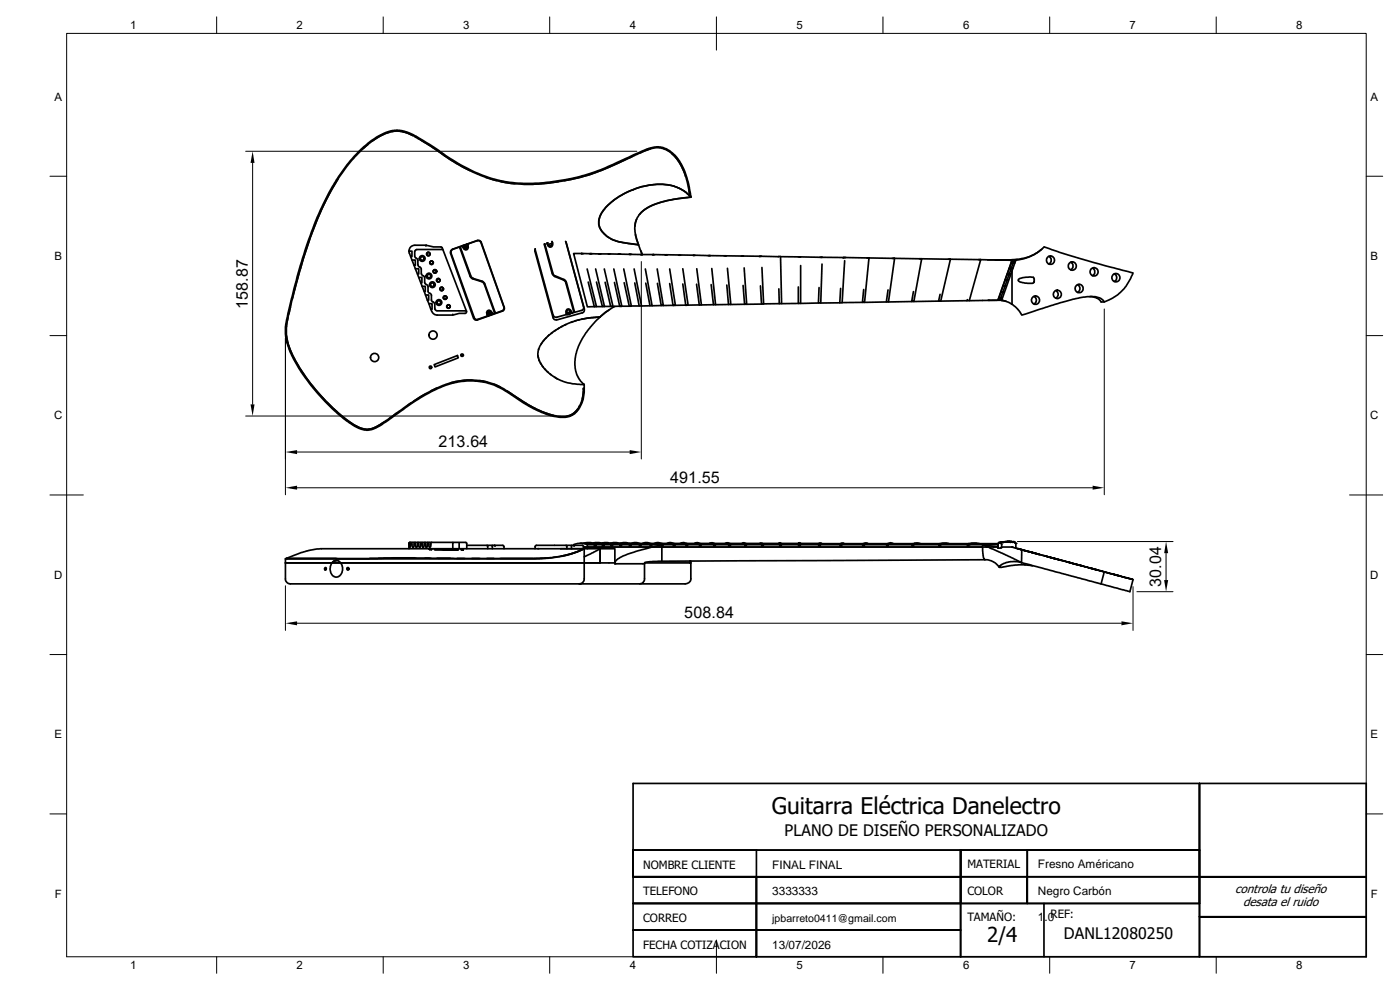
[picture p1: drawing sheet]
<svg xmlns="http://www.w3.org/2000/svg" width="420mm" height="297mm" viewBox="0 0 420 297" stroke-linecap="round" stroke-linejoin="round" font-family="sans-serif">
<g fill="none" stroke="#000" stroke-width=".51">
<path d="M190 255.1h170v-20v28M227 255.1v16v-8M288.3 255.1h-98.3v8v-28h220v52h-50v-16M288.3 255.1h71.7h-51.7v8h-20M288.3 255.1v8M190 271.1h37h-37M190 279.1h37h-37M227 263.1h-37h37M227 263.1h61.3h-98.3v24h37v-8v8h133v-12M227 271.1h61.3h-61.3M227 279.1h61.3h-61.3M227 279.1v-8v8"/>
<path d="M288.3 263.1v-8v15.9M288.3 271.1v-8v16M288.3 271.1h20v-8v8M288.3 271.1v16M288.3 271.1h71.7M308.3 263.1h51.7M313.3 271.1v16M360 271.1v-8v12M360 263.1h50h-50M360 275.1h50h-50M360 263.1v-8v15.9"/>
</g>
<!-- layer: BORDER -->
<g fill="none" stroke="#000" stroke-width=".3">
<path d="M20 10h390v277.1h-390zM65 5.1v4.9M115 5.1v4.9M165 5.1v4.9M215 5.1v9.9M265 5.1v4.9M315 5.1v4.9M365 5.1v4.9M15 52.9h5M410 52.9h5M15 100.7h5M410 100.7h5"/>
<path d="M15 148.5h10M405 148.5h10M15 196.4h5M410 196.4h5M15 244.2h5M410 244.2h5M65 287.1v4.9M115 287.1v4.9M165 287.1v4.9M215 282.1v9.9M265 287.1v4.9M315 287.1v4.9"/>
<path d="M365 287.1v4.9"/>
</g>
<!-- layer: Visible -->
<g fill="none" stroke="#000" stroke-width=".51">
<path d="M117 39.6l-2.7 1.1-2.6 1.6M117.6 39.5l2-.1a10.4 10.4 0 0 1 4.3 1.3M101.5 53.6a103.6 103.6 0 0 0-12 29.1l-1.8 7.1M110.4 43.4l-1.2 1M124.6 41.1l.4 .2M125.3 41.5l.4 .2M126.1 41.9l8.6 5.7 6.4 3.6M145.8 53.2l3.4 1M150.4 54.5l4.2 .6M167.6 54.5a52.9 52.9 0 0 1-11 .7M189.8 46.9l-8.2 3.8a60.9 60.9 0 0 1-29.8 4.1l-4-.9-2.4-.8a65.9 65.9 0 0 1-16.1-9.2l-4.5-2.8a9.8 9.8 0 0 0-11.6 .3 43.8 43.8 0 0 0-14.5 16.9 147.6 147.6 0 0 0-11.8 35.1l-.5 2.1a17.6 17.6 0 0 0 2.9 13.8 53.8 53.8 0 0 0 18 18.7l1.4 .6a6.3 6.3 0 0 0 5.9-1.6l3.2-2.1a56.7 56.7 0 0 1 16.5-9.7 20.3 20.3 0 0 1 19.5 3.2l4.5 2.9 2 1.1a16.4 16.4 0 0 0 9.8 2.5l1.7-.6 .8-.7a9.4 9.4 0 0 0 2.5-7.1v.3M189.9 56.9l-3 1.4-2.2 1.4-2.2 1.8-1.7 2a5 5 0 0 0 1.6 7.6 17.5 17.5 0 0 0 8.4 2.2l.8 .2 1.1 2.9-.4-1.1"/>
<path d="M189.9 56.9a17.4 17.4 0 0 1 13.9-.5l2 1.2 1.2 1.2M189.9 56.9l-.8 .4a17.4 17.4 0 0 0-9.1 7.6 4.9 4.9 0 0 0 2.4 6.1l.4 .4M195.3 44.6l-3.4 1.4M199.3 44.7a12.8 12.8 0 0 1 6.7 9l1.1 5.2M199.6 44.8h-.1a6.9 6.9 0 0 0-6.1 .5l-6.8 3.1a58.7 58.7 0 0 1-17.2 5.8M201.5 46l1.4 1.4a15.6 15.6 0 0 1 2.8 5.5M206.8 57.2l.3 1.7M207 58.8l.1 .4M207 58.8l.1 .1M207.1 59.2a31.6 31.6 0 0 0-12.7 3.1l-1.4 .9-1.1 1.2M207.1 59.2h.2M207.1 59.2a31.6 31.6 0 0 0-12.7 3.1 7.1 7.1 0 0 0-3.5 9l.7 2.2-5.5-.9-2.9-1"/>
<path d="M207.1 59v.2M207.1 58.9l.2 .3M207.3 59.2a21.8 21.8 0 0 0-4.4-12.2 7.3 7.3 0 0 0-9.9-1.8l-3.6 1.6a71 71 0 0 1-19.6 7.1 44.8 44.8 0 0 1-24.1-1 67.5 67.5 0 0 1-16.2-9.2l-4.6-2.8a9.8 9.8 0 0 0-11.4 0 44.6 44.6 0 0 0-15.3 18 146.9 146.9 0 0 0-11.5 34.1 18.6 18.6 0 0 0-.9 8.3 37.9 37.9 0 0 0 9 16.1 41.7 41.7 0 0 0 12.9 11.1 6.3 6.3 0 0 0 6.4-.8l3.9-2.7a71.5 71.5 0 0 1 14.8-9.1 20.7 20.7 0 0 1 21.2 2.9l3.1 2.1 3.9 2.1a14.7 14.7 0 0 0 10.1 1.9 7.8 7.8 0 0 0 4.2-7.6v-1.9M123.6 78h1.1v1.6h-.4M124.5 75.5v1.4M124.5 76.9l.4 .5M124.5 73.6a1.75 1.75 0 0 0-1.8 1.8M124.5 73.6h3.4M124.9 77.5l.4 .4 .1 1.6M125 74.9h7.9M125.1 74.9l-.5 .2-.1 .4M125.5 79.5l.2 .5 .7 .5v1.7"/>
<path d="M127.9 73.6l2.2 .5 2.5 .1 7.4 19.3-.3 .5h-1.9l-1.9 .5h-4.7l-1.1-.4a5.6 5.6 0 0 1-1.4-3l-6-15.7h.9v1.6h-.3M127.9 73.6l-.1 .2M135.2 75.9l6.9 19.6M135.6 75l7.7-2.8h.3l.7 .4 7 19.6v.4l-.5 .6-7.5 2.7-.8-.3-7.1-19.6-.1-.4zM138.9 73.9v.3M140.3 73.4l.2 .2M140.5 74a.72 .72 0 0 1-.5 .9 .72 .72 0 0 1-.9-.4l-.3-.7 1.4-.5 .3 .7M143.3 72.2a.86 .86 0 0 1 1.1 .5M143.3 72.1l-7.5 2.7a.86 .86 0 0 0-.6 1.1M144.4 72.6l6.9 19.6M160.6 74.7v.7l5.4 20M160.7 74.7h.1"/>
<path d="M164.2 72.9l.2 .7M164.2 72.9v.4M165.5 73.8h-.5M165.5 73.1a.48 .48 0 0 1-.2 .8 .48 .48 0 0 1-.6-.6M165.7 72.4l.2 .8M165.7 72.6l.2 .2M165.8 73l-1.5 .4M165.8 73.2a.73 .73 0 0 1-.5 .9 .73 .73 0 0 1-.9-.5M169.7 72.4l.2 .4M169.8 72.5l5.4 19.9-.6 .7-7.6 2.1-.6-.2-.4-.5-5.4-19.8M169.9 72.8l5.5 20M174.4 76.1h.7"/>
<path d="M174.5 76.1h.1M174.6 76.1h-2.5l4.2 16 2.1-.1M174.6 76.1h2.5M174.6 76.1h.1M177 76.1h.7M177.2 76.1l2.6 .1M179.7 76.2h.6M179.9 76.2h2.8M182.6 76.2h.2M182.8 76.2h2.9M182.8 76.2h.1M183.2 76.2h-.6"/>
<path d="M185.5 76.2h.7M185.8 76.2l3.1 .1M188.8 76.3h.7M189 76.3l3.3 .1M190.7 70.3l.8 2.6M191.1 65.8l-.5 2.1M192.2 76.4h.6M192.5 76.4h3.5M195.8 76.4h.7M196 76.4h.1M196.1 76.4l3.7 .1M196.1 76.4h.1"/>
<path d="M199.6 76.5h.7M199.9 76.5l3.9 .1M203.6 76.6h.7M204 76.6h4.2M208 76.6h.6M208.3 76.6l4.4 .1M208.3 76.6h.1M212.5 76.7h.7M212.8 76.7l4.7 .1M217.3 76.8h.7M217.6 76.8h5M222.4 76.8h.7"/>
<path d="M222.8 76.8l5.2 .1M228.2 76.9l5.4 .1M228.5 76.9h-.7M233.6 77h.7l.3 14.1h-.7l-.2-4.4M234.2 77l5.6 .1M239.6 77.1h.7M240 77.1l6.3 .1M240.3 79.7v11.3h-.7v-4.9M246.1 77.2h.7M246.4 77.2l6.7 .1M246.7 79.2l-.4 11.7h-.7l.2-4.6M253.2 77.3l7.1 .1"/>
<path d="M253.5 78.2l-.8 12.7h-.7l.3-4.4M253.6 77.3h-.7M260.2 77.4h.6M260.8 77.4l-1.3 13.3h-.7l.4-3.8M260.8 77.4l7.2 .1M267.8 77.5h.7M268.5 77.5l-1.9 13.1h-.6l.5-3.6M268.5 77.5l7.7 .1M275.9 77.6h.7M276.6 77.6l-2.3 12.9h-.7l.5-3M276.6 77.6l8.2 .2M284.5 77.8h.7"/>
<path d="M285.2 77.8l-2.9 12.5h-.6l.4-2M285.2 77.8l8.7 .1M293.7 77.9h.6M294.3 77.9l-3.4 12.3h-.7l.1-.3M294.3 77.9l2.2 .1M296.5 78l7.2 .1-4.2 12-8.6 .1M296.5 78h2.4M298.9 78l4.8 .1M303.4 79h.6M303.6 78.6h.6a.25 .25 0 0 1 .3 .1 .25 .25 0 0 1-.1 .3 .25 .25 0 0 1-.3 0h-.1M303.8 78l-.1 .1M303.8 78l-4.3 12 1.1 .1"/>
<path d="M303.8 78h1.1M304 79l-.5 1.4h-.5M304.8 78h.3a14 14 0 0 0 8.3-3.9l11.4 3.7 15.2 4.1a14 14 0 0 1-8.6 8.7 4.8 4.8 0 0 0-4.8-1.6l-4.6 .8-15.4 4.7-1-1.6-1.9-1.6M304.9 78l-4.3 12.1M304.9 78l-.8 .5M312.6 74.8l-.8 .6a15.4 15.4 0 0 1-10.2 2.6h-2.7M314.8 76.9l.1 .1a1.29 1.29 0 0 1-.1 2.2M321.3 78.7a1.28 1.28 0 0 1 0 2.2M86.4 95.3a16.7 16.7 0 0 0 2.7 13.7 55.2 55.2 0 0 0 18.2 19 6.1 6.1 0 0 0 7-.8l1-.6M87.2 92.1l-.5 2.1M124.7 80.6h1v1.6h-.4M125.7 83.2h.9v1.7h-.3"/>
<path d="M126.5 82.1l.5 .6M126.7 85.9h.9v1.6h-.3M127 82.7l.4 .4v1.7M127.4 84.7l.5 .6M127.7 88.5h1v1.6h-.4M128 85.4l.4 .3 .1 1.7M128.5 87.4l.2 .5 .7 .4 .1 2 .5 .3M128.7 91.1h1v1.7h-.4M129.9 90.6l.5 .6M130.5 92.6l.2 .4 .4 .2M130.5 91.2v1.4M131.1 93.3h8.9"/>
<path d="M133 86.7a.48 .48 0 0 0-.6-.5 .48 .48 0 0 0-.2 .8 .48 .48 0 0 0 .8-.1v-.2M133.1 86.7a.54 .54 0 0 0-.7-.5 .54 .54 0 0 0-.3 .8 .54 .54 0 0 0 .9 0l.1-.3M135.9 94.3v.2M141.2 82.7l.8 .8M141.3 82.7l-3.1-8.5h-.2l3.1 8.7 .8 .8M141.9 83.7l2.6 .8M142 83.6l2.7 .8M142.2 95.5a.86 .86 0 0 0 1.1 .5M144.7 84.4l.8 .7 3.2 8.7-.2 .1-.2-.3-2.9-8.3-.9-.8M146.1 94.4l.2 .3M147.5 93.6a.73 .73 0 0 0-1-.5 .73 .73 0 0 0-.4 1M147.5 93.5l.3 .8-1.4 .4-.3-.7"/>
<path d="M147.8 93.8l-.1 .4M151.3 92.3a.86 .86 0 0 1-.5 1l-7.5 2.7M165.8 82.1l.7 .9 2.6 1 .6 .6 2.5 9h.2l-2.4-8.9M165.8 99.7l-.4 .4M165.9 82l.7 .8M165.9 82l-2.4-8.9-.2 .1 2.4 9M166.7 82.8l2.5 1.1M166.8 99l-.5 .4M167.8 98.4l-.5 .3M168.8 97.8l-.5 .3M169.2 83.8l.7 .9M169.9 94l.2 .2"/>
<path d="M169.9 97.3l-.5 .3M170.9 93.8h-.4M171.1 94.1l-.3 .3-.4-.1M171.3 93.2a.73 .73 0 0 0-.9-.5 .73 .73 0 0 0-.5 .9M171.3 93.2l.2 .8-1.3 .3-.3-.7M171.6 93.5l-.1 .3M172 96.5l-.6 .2M173 96.2l-.5 .1M173.9 95.9l-.5 .2M174.8 93.8l-7.7 2.2a.86 .86 0 0 1-1.1-.6M175.4 92.8a.86 .86 0 0 1-.6 1.1M176.2 80.7l2.8 11.3-.6 .1-1.9-7.5"/>
<path d="M178.8 80.7l2.6 11.3h-.6l-1.8-7.4M179 92h1.7M180.1 95.1l-2.1 .2a21.6 21.6 0 0 0-15.4 7.7 5.7 5.7 0 0 0 .8 7.7 14.5 14.5 0 0 0 11.7 4.7v-.2M180.1 95.1l-2.9 3.1-1.7 2.3a12.9 12.9 0 0 0-2.1 12.3l.5 1 1.2 1.4M181.4 80.7l2.6 11.2h-.7l-1.7-7.2M181.4 91.9h1.9M182.8 93l-2.7 2.1M184.2 80.7l2.4 11.2h-.6l-1.6-7.1M184.5 91.9l-3.1 2.1a3.6 3.6 0 0 1-3.5 1.3l-3.5 .5M186 91.9h-2M186.6 91.9h2.2M187.2 80.7l2.3 11.2h-.7l-1.5-7.1"/>
<path d="M189.5 91.8h2.3M190.3 80.7l2.2 11.1h-.7l-1.3-6.9M193.7 80.7l2 11h-.6l-1.3-6.8M195 91.7l-2.5 .1M197.2 80.7l1.9 11h-.7l-1.1-6.7M198.4 91.7h-2.7M201 80.7l1.7 10.9-.7 .1-1-6.6M202 91.6l-2.9 .1M204.9 80.6l1.6 11h-.7l-.9-6.4M205.8 91.6h-3.1M209.1 80.6l1.4 10.9-.6 .1-.9-6.3M209.9 91.5l-3.4 .1"/>
<path d="M213.6 80.6l1.2 10.8h-.7l-.7-6M214.1 91.4l-3.6 .1M218.3 80.5l1 10.9h-.7l-.5-5.9M218.6 91.4h-3.8M223.3 80.4l.8 10.9h-.6l-.5-5.7M223.5 91.3l-4.2 .1M228.5 91.2l-4.4 .1M228.7 80.2l.5 11h-.7l-.3-5.4M233.9 91.1l-4.7 .1M239.6 91l-5 .1M245.6 90.9l-5.3 .1M252 90.9h-5.7"/>
<path d="M258.8 90.7l-6.1 .1M266 90.6l-6.5 .1M273.6 90.5l-7 .1M281.7 90.3l-7.4 .2M290.2 90.2l-7.9 .1M296.6 90.1h2.6M299.5 90.1l2.4 .3M299.6 90a7.2 7.2 0 0 1 4.1 1.3M299.8 89.3h.6M300.4 89.3l-.1 .3 .3 .5M300.4 87.6h.7M300.4 87.6h.6"/>
<path d="M301 85.8h.6M301 87.6l-.6 1.7h.2h-.2M301.1 85.8h.7h-.2M301.6 85.8l-.5 1.8h.1h-.2M301.6 84.1h.6M301.7 84h.6M302.2 84.1l-.6 1.7M302.2 82.4h.6M302.3 82.2h.6M302.8 82.4l-.5 1.6 .3 .1h-.4M302.8 80.7h.6M303.4 80.7l-.5 1.5 .3 .1-.4 .1"/>
<path d="M303.5 80.4l.4 .2-.5 .1M303.7 81.2v10.1M305.6 83.9l1.4-.6 3.1-.1 .3 .5-.1 1.1a6.4 6.4 0 0 1-3.9-.1l-.8-.4zM310.3 88.9l.2 .2a1.28 1.28 0 0 1-.2 2.1M316.9 87.2a1.28 1.28 0 0 1 0 2.3M323.4 85.5a1.28 1.28 0 0 1 .7 1.1 1.28 1.28 0 0 1-.7 1.1M327.1 89a3.9 3.9 0 0 1 3.4 1.6h.9M327.9 80.4a1.28 1.28 0 0 1 0 2.3M334.4 82.2a1.24 1.24 0 0 1 .8 1.1 1.24 1.24 0 0 1-.8 1.1M127.6 118.3l-3.4 2M130.3 109.4l7-2.7 .2 .7-6.9 2.7zM131.2 116.4l-1.9 .9"/>
<path d="M141.7 114a23 23 0 0 0-6.6 .9M144 114.2l2.1 .4M148.2 115.2l2 .9M152 117.2l8.3 5.2 2.3 1.1 3.7 1.2M161.4 106.7l.2 .7M161.7 104.6l-.1 .3M161.7 107.9l.2 .4M162.1 108.8l.3 .5M162.6 102.9l-.2 .4M162.7 109.7l.3 .5M163.3 102l-.4 .5M163.4 110.6l.3 .4"/>
<path d="M164 101.3l-.4 .3M164.1 111.4l.4 .3M164.8 100.4l-.3 .4M165 112.2l.4 .3M166.4 113.1l.9 .6M175.1 117.4l-.3 2.3M175.1 115.2l.2 .2M175.1 115.4h.3M118.9 124l-1.8 1.3M123.4 120.9l-.9 .6M173.4 122.7a5 5 0 0 1-4.9 2.3M173.9 121.8l-.2 .5"/>
<path d="M85.7 167.7v6a1.52 1.52 0 0 0 1.4 1.5h118.5a1.6 1.6 0 0 0 1.7-1.5v-4.8h-.2M85.9 167.6h24.9l7.1-.2 42.6 .2M85.9 167.6l-.2 .1M99.6 168.9l.6-.6 .5-.1a2.43 2.43 0 0 1 1.7 3.9 1.75 1.75 0 0 1-2.1 .9 1.75 1.75 0 0 1-1.2-1.9v-1.1zM101 168.1l-.9 .4-.3 .4h-14.1h98.8M123 162.8l-.2 .2M123.3 162.7l-.6 .2v1.7M123.6 162.7h.7M124.2 167.4l-13.4 .2h-24.9M124.7 162.7h.6M125.7 162.7h.6M126.7 162.7h.6"/>
<path d="M127.6 167.4l1.7 .1M127.7 162.7h.6M128.7 162.7h11.1M128.8 164.8l.7 .1zM129.6 162.7l-.3 .2v.9l-.3 .5-.3-.4v-1.2h-.4v1a.36 .36 0 0 1-.1 .5 .36 .36 0 0 1-.5 0 .36 .36 0 0 1 0-.5v-1h-.4v1a.36 .36 0 0 1-.1 .5 .36 .36 0 0 1-.5 0 .36 .36 0 0 1 0-.5v-1h-.4v1a.37 .37 0 0 1-.3 .6 .37 .37 0 0 1-.3-.6v-1h-.4v1a.37 .37 0 0 1-.3 .6 .37 .37 0 0 1-.3-.6v-1h-.4v1a.37 .37 0 0 1-.3 .6 .37 .37 0 0 1-.4-.6v-1h-.3l-.1 1.2a.29 .29 0 0 1-.4 .3 .29 .29 0 0 1-.1-.5v-.3M130.3 164.8l7.2 .2zM131.2 167.5h3.9M135.9 162.7v1.9M137.2 167.6h2.2M137.3 164.9v.1M137.8 163v1.6M138.3 164.9l.8 .1z"/>
<path d="M139.8 162.8l.2 .2M140.1 163.6h8.2M140.1 163v1.6M141.7 167.6h2.3M146.1 167.6h2.1M146.1 163.6l.3 .3v.7M147.8 163.6v1M148.3 163.6h2.6l.4 .4v.6M148.3 163.6l.4 .2-.2-.2M150.2 167.6h9.9M164.1 167.4l-3.6 .2M168.3 164.6h6.8"/>
<path d="M168.3 164.6h6.6M168.3 164.6h-72.2l-4.2 .7-6 2.3M169.9 163.6l.2 .1v.9M171.6 163.6l-.1 1M172.1 163.6h2.7l.3 .3v.7M172.1 163.6h-11.2l-.3 .3v.7M172.1 163.6h.2M173.7 165.3l-2.5 .9-3.4 .8-4.5 .5-2.8 .1M174.2 163h2.2M174.4 164.6h.7M174.8 164.8l-.9 .4M175.1 164.6l-2.7 1.2-3.9 1.1"/>
<path d="M175.1 164.6h.2M175.2 163a5.9 5.9 0 0 1 3.6 .2M175.3 164.6v9.1a1.42 1.42 0 0 1-1.4 1.5M175.3 164.6l-2.1 1.1-3.1 .9-4.8 .8-2.7 .2-76.9 .1M175.3 164.6h9.2v4.3M176.3 163.4a5 5 0 0 0-4.2 0v.2M176.3 163.4h2.1v.5l.2-.5M176.3 163.4v.7h19.3M176.5 163l1.2 .2a.6 .6 0 0 0 .9 0l.4 .2h-.2v.5l-.2-.5h-.2M178 162.9a5.3 5.3 0 0 1 3.2 .3M178.2 163h.7M179 163l1.1 .2a.6 .6 0 0 0 .9 0l.4 .2h-.2v.5l-.2-.5h-2.2"/>
<path d="M180.1 164.6v4.3h-4.8M180.1 164.6l-4.8 2.5M180.1 164.6v4.3M180.5 163a4.7 4.7 0 0 1 3.3 .2M180.7 163h.8M180.8 163.4v.5l.2-.5M181.6 163l1.7 .4 .5-.2 .2 .2h-.3v.5l-.1-.5h-2.4M183.4 163.4v.5l.1-.5M183.7 163.4h2.5M184.3 163h-1a4.2 4.2 0 0 1 3.1 .2M184.4 163l1.6 .4 .4-.2 .2 .2h-.2v.5l-.2-.5M184.5 168.9v.2h8.9"/>
<path d="M186 163h1.2M186.1 163.4v.5l.1-.5M186.2 163a3.9 3.9 0 0 1 3.1 .2M186.4 163.4h2.7M187.3 163.1l1.5 .3 .5-.2 .2 .2h-.3v.5l-.1-.5M188.8 163l1.5 .1M189 163.4v.5l.1-.5M189.2 163.4h2.9M189.4 163a3.6 3.6 0 0 1 2.9 .2M190.5 163.1l1.3 .3 .5-.2 .2 .2h-.3v.5l-.1-.5M191.9 163.1h1.7M192 163.4v.5l.1-.5"/>
<path d="M192.3 163.4h3l-.1 .4M192.8 163.1a2.85 2.85 0 0 1 2.7 .1M193.4 169.1v4.6a1.42 1.42 0 0 1-1.4 1.5M193.4 169.1l.1-.3 .5-.2 3.5-.2 98.2-.5a5 5 0 0 1 4.1 2.3M193.5 168.9h13.6v-.6v.6M193.8 163.1l1.3 .3 .4-.2 .2 .2M195.1 163.1h2M195.2 163.4v.5h.3v-.5h.2M195.6 164.1l-5.3 1.6a11.1 11.1 0 0 0-5.5 2.6l-.3 .4M195.6 164.1h3M195.7 163.4h2.9M196.3 163.1a2.6 2.6 0 0 1 2.6 .1"/>
<path d="M197.3 163.1l1.1 .3 .5-.2 .2 .2h-.3v.5h-.2M198.4 163.4h.3l-.1 .4M198.6 163.4l-3 .7M198.6 163.4v.5M198.6 163.9h.1M198.6 163.1h2.2M198.6 164.1h-23.5h1.2v.5M198.6 164.1v4.3M200.2 163.1a2.28 2.28 0 0 1 2.4 .1M201 163.1l1 .3 .4-.2 .3 .2h-.3v.5h-.2v-.5h-3.4M202 163.4h.3l-.1 .4M202.2 163.1h2.5"/>
<path d="M202.4 163.4h3.6v.5M204.2 163.1a1.97 1.97 0 0 1 2.2 .1M204.9 163.1l.9 .3 .4-.2 .3 .2h-.3l-.1 .5M205.8 163.4h.3l-.1 .4M206 163.9h.1M206 163.1h2.9M206.2 163.4h3.9l-.1 .4M207.3 168.3v.6h-.2M208.4 163.1a1.84 1.84 0 0 1 2 .1M209 163.1l.9 .3 .4-.2 .2 .2M210 163.4v.5h.2v-.5h.3M210.1 163.1h3.2"/>
<path d="M210.5 163.4h3.9l-.1 .4M212.9 163.1a1.55 1.55 0 0 1 1.8 .1M213.4 163.1l.7 .3 .5-.2 .2 .2M214.3 163.4v.5h.2v-.5h.3M214.4 163.1h3.6M214.8 163.4h4.1M217.7 163.1a1.19 1.19 0 0 1 1.6 .2M218.1 163.1l.3 .1a.29 .29 0 0 0 .3 .2 .29 .29 0 0 0 .2-.2l.4 .2M218.8 163.4v.5M218.8 163.9h.1M218.9 163.4l-.1 .4M218.9 163.1h4.1l.5 .3 .1-.2 .5 .2"/>
<path d="M219.3 163.4h4.4l-.1 .4M219.3 163.4h-.3l-.1 .5M222.7 163.1a1.13 1.13 0 0 1 1.4 .2M223.6 163.4v.5h.2v-.5h.3M223.8 163.1h4.4M224.1 163.4h4.7M228 163.1a.75 .75 0 0 1 1.2 .3M228.2 163.1l.3 .3 .2-.2 .5 .2M228.7 163.8l.1 .1M228.7 163.4v.5M228.7 163.9h.1M228.8 163.4v.5l.1-.5h.3"/>
<path d="M229 163.1h4.7a.5 .5 0 0 1 .6-.2 .5 .5 0 0 1 .3 .5l-.3-.2-.4 .2-.2-.3M229.2 163.4h5v.5l.1-.5h5.3M234.1 163.8l.1 .1M234.1 163.4l.2 .5M234.4 163.1h5.2l.2-.2 .5 .2M239.6 163.4l.2-.2 .5 .2M239.6 163.4h.3v.5v-.5M239.6 163.1v.3M239.8 163.4v.5h.2v-.5h.3M240.3 163.1v.3M240.3 163.4h5.3M240.3 163.1h5.5"/>
<path d="M245.6 163.4h.3v.5M245.9 163.4v.5M246.5 163.1l-.2 .3-.2-.2-.5 .2M246.5 163.1h5.8M246.6 163.1l-.5-.2-.5 .5M252 163.4h.3v.5M252 163.4h-6l-.1 .5M252.3 163.4v.5M253.3 163.1a.79 .79 0 0 0-1.2 .2M258.8 163.4h.3v.5M258.8 163.4h-6.4l-.1 .5M259 163.4l.1 .5"/>
<path d="M259.1 163.1h-6.1l-.3 .3-.2-.2-.5 .2M260.5 163.1a1.28 1.28 0 0 0-1.6 .2M266 163.4h.3v.5M266 163.4h-6.8l-.1 .5M266.3 163.4v.5M266.4 163.1h-6.5l-.4 .3-.5-.2-.2 .2M267.5 163.1h6.5M267.6 163.1l-1 .3-.4-.2-.2 .2M268.1 163.1a1.7 1.7 0 0 0-2 .1M273.6 163.4h.3v.5l.1-.5h7.7M273.6 163.4h-7.2l-.1 .5M273.9 163.4v.5"/>
<path d="M276.2 163.1a3 3 0 0 0-2.4 .1M281.7 163.4h.2v.5M281.9 163.4v.5M282.1 163.1h-7l-.8 .3-.5-.2-.2 .2M283.8 163.1h6.8M283.8 163.1l-1.5 .3-.4-.2-.2 .2M284.8 163.1l-2-.2-.9 .3M290.2 163.4h.3v.5M290.2 163.4h-8.1l-.2 .5M290.4 163.4l.1 .5M292.6 163.1h7M292.7 163.1l-1.8 .3-.5-.2-.2 .2"/>
<path d="M293.9 163.1l-2.4-.2-1.1 .3M294.9 163.4v.7h-96.3M294.9 163.4l1.7 .7h-98M294.9 163.4l4.6 .7M294.9 164.1l.2 2.6a1.08 1.08 0 0 0 .6 1.2M299.5 163.4h-8.9l-.1 .5M299.5 163.4v.7M299.5 164.1h-2.9l10 4.7M299.5 164.1v.4M299.5 163.3v1.2M300.3 162.8l.3 .4v.9M300.4 162.8h-.7l-.2 .5"/>
<path d="M300.4 162.7l-.6 .1M300.4 162.7h.7M301.6 162.6l-1.2 .1M301.6 162.6l.2 .1zM301.6 162.6l-1.2 .2M302.2 162.5h-.5M302.2 162.5l-.6 .1M303.2 162.5l-2.1 .1h.5M303.4 162.5l.5 .2-.4-.2M303.4 162.5h-.5l.3 .2-.4-.2h-.5l.3 .2-.4-.2M303.4 162.5h.1M303.5 162.5h.7l.3 .4-.5-.4"/>
<path d="M304.2 162.5l.6 .4v1.6l35.2 9.4-36.3-9.8h-3.2v.4h-1M305.6 164.6l4.8 1.4zM306.6 168.8l23.9 6.4M306.6 168.8l-1.2-.3h-2.1l-1.5 .3-1.3 .7a.57 .57 0 0 0-.5 .7l5.6-.7 4.3 .3M306.6 165v3.8M309.6 165.7l2.4 .7zM314.1 166.9l2.4 .7zM316.1 167.5l2.4 .6zM320.6 168.7l2.4 .6zM322.6 169.2l2.5 .7zM327.2 170.4l2.4 .7zM331.4 171.6l-.9 3.6"/>
<path d="M333.7 172.2l2.4 .6zM340 173.9l-.9 3.6-8.6-2.3"/>
<circle cx="126.7" cy="77.6" r=".54"/>
<circle cx="126.7" cy="77.6" r=".86"/>
<circle cx="128.6" cy="76.2" r=".54"/>
<circle cx="128.6" cy="76.2" r=".48"/>
<circle cx="129.5" cy="78.8" r=".48"/>
<circle cx="129.5" cy="78.8" r=".54"/>
<circle cx="139.8" cy="74.2" r=".48"/>
<circle cx="139.8" cy="74.3" r=".35"/>
<circle cx="315.2" cy="78.1" r="1.24"/>
<circle cx="321.8" cy="79.8" r="1.24"/>
<circle cx="128.7" cy="82.8" r=".54"/>
<circle cx="128.7" cy="82.8" r=".86"/>
<circle cx="129.8" cy="85.4" r=".54"/>
<circle cx="129.8" cy="85.4" r=".86"/>
<circle cx="130.5" cy="81.4" r=".54"/>
<circle cx="130.5" cy="81.4" r=".48"/>
<circle cx="131.5" cy="84.1" r=".54"/>
<circle cx="131.5" cy="84.1" r=".48"/>
<circle cx="131.7" cy="90.8" r=".54"/>
<circle cx="131.7" cy="90.8" r=".86"/>
<circle cx="133.6" cy="89.3" r=".54"/>
<circle cx="133.6" cy="89.3" r=".48"/>
<circle cx="134.6" cy="92" r=".54"/>
<circle cx="134.6" cy="92" r=".48"/>
<circle cx="146.7" cy="93.9" r=".35"/>
<circle cx="146.8" cy="93.8" r=".48"/>
<circle cx="170.6" cy="93.4" r=".48"/>
<circle cx="310.8" cy="90" r="1.22"/>
<circle cx="317.3" cy="88.3" r="1.23"/>
<circle cx="323.9" cy="86.6" r="1.22"/>
<circle cx="328.4" cy="81.5" r="1.22"/>
<circle cx="334.9" cy="83.3" r="1.22"/>
<circle cx="112.4" cy="107.3" r="1.24"/>
<circle cx="129.2" cy="110.2" r=".36"/>
<circle cx="130" cy="100.5" r="1.24"/>
<circle cx="138.7" cy="106.6" r=".37"/>
<circle cx="97.6" cy="170.7" r=".32"/>
<circle cx="104.4" cy="170.7" r=".34"/>
</g>
<g fill="#000">
<circle cx="207.1" cy="58.9" r=".25"/>
<circle cx="207.1" cy="59.2" r=".25"/>
<circle cx="140.3" cy="73.3" r=".25"/>
<circle cx="164.2" cy="72.9" r=".25"/>
<circle cx="177.2" cy="76.1" r=".25"/>
<circle cx="179.9" cy="76.2" r=".25"/>
<circle cx="185.8" cy="76.2" r=".25"/>
<circle cx="189" cy="76.3" r=".25"/>
<circle cx="192.5" cy="76.4" r=".25"/>
<circle cx="212.8" cy="76.7" r=".25"/>
<circle cx="217.6" cy="76.8" r=".25"/>
<circle cx="222.8" cy="76.8" r=".25"/>
<circle cx="228.2" cy="76.9" r=".25"/>
<circle cx="240" cy="77.1" r=".25"/>
<circle cx="246.4" cy="77.2" r=".25"/>
<circle cx="253.6" cy="77.3" r=".25"/>
<circle cx="260.5" cy="77.4" r=".25"/>
<circle cx="268.2" cy="77.5" r=".25"/>
<circle cx="276.3" cy="77.6" r=".25"/>
<circle cx="284.9" cy="77.8" r=".25"/>
<circle cx="294" cy="77.9" r=".25"/>
<circle cx="304.8" cy="78.1" r=".25"/>
<circle cx="146.4" cy="94.7" r=".25"/>
<circle cx="170.1" cy="94.3" r=".25"/>
<circle cx="171.5" cy="94" r=".25"/>
<circle cx="296.6" cy="90.1" r=".25"/>
<circle cx="299.5" cy="90" r=".25"/>
<circle cx="300.5" cy="90.1" r=".25"/>
<circle cx="301.6" cy="85.8" r=".25"/>
<circle cx="301.7" cy="85.8" r=".25"/>
<circle cx="102.2" cy="124.9" r=".25"/>
<circle cx="85.9" cy="167.6" r=".25"/>
<circle cx="161.4" cy="164.6" r=".25"/>
<circle cx="173.9" cy="175.2" r=".25"/>
<circle cx="175.1" cy="164.6" r=".25"/>
<circle cx="178.4" cy="163.4" r=".25"/>
<circle cx="178.6" cy="163.4" r=".25"/>
<circle cx="180.8" cy="163.4" r=".25"/>
<circle cx="181" cy="163.4" r=".25"/>
<circle cx="183.4" cy="163.4" r=".25"/>
<circle cx="183.5" cy="163.4" r=".25"/>
<circle cx="184.5" cy="169.1" r=".25"/>
<circle cx="186.1" cy="163.4" r=".25"/>
<circle cx="186.2" cy="163.4" r=".25"/>
<circle cx="189" cy="163.4" r=".25"/>
<circle cx="189.1" cy="163.4" r=".25"/>
<circle cx="192" cy="163.4" r=".25"/>
<circle cx="195.3" cy="163.4" r=".25"/>
<circle cx="198.6" cy="163.4" r=".25"/>
<circle cx="245.9" cy="163.9" r=".25"/>
<circle cx="252.3" cy="163.9" r=".25"/>
<circle cx="259.1" cy="163.9" r=".25"/>
<circle cx="266.3" cy="163.9" r=".25"/>
<circle cx="273.9" cy="163.9" r=".25"/>
<circle cx="281.9" cy="163.9" r=".25"/>
<circle cx="296.6" cy="164.1" r=".25"/>
<circle cx="299.8" cy="165.6" r=".25"/>
<circle cx="299.8" cy="162.8" r=".25"/>
<circle cx="300.4" cy="162.7" r=".25"/>
<circle cx="301.1" cy="162.6" r=".25"/>
<circle cx="301.7" cy="162.5" r=".25"/>
<circle cx="301.7" cy="162.6" r=".25"/>
<circle cx="302.3" cy="162.5" r=".25"/>
<circle cx="303" cy="162.5" r=".25"/>
<circle cx="303.7" cy="164.1" r=".25"/>
<circle cx="304.2" cy="162.5" r=".25"/>
<circle cx="304.9" cy="163.1" r=".25"/>
<circle cx="310.4" cy="166" r=".25"/>
</g>
<!-- layer: FD_Dimensions -->
<g fill="none" stroke="#000" stroke-width=".3">
<path d="M73.7 45.4h117.4M75.8 48.9v72.4M192.5 78.5v59.2M331.4 92.7v55.7M85.7 101.5v46.9M73.7 124.8h94.6M89.2 135.6h99.8M89.2 146.4h238.7M85.7 175.8v13.4M305.3 162.5h46.7M340 176v13.2M341.2 177.5h10.8"/>
<path d="M349.9 166v8M89.2 187h247.3"/>
</g>
<path d="M75.8 45.4l.6 3.5h-1.2zM75.2 121.3h1.2l-.6 3.5zM85.7 135.6l3.5-.5v1.2zM189 135.1l3.5 .5-3.5 .7zM85.7 146.4l3.5-.7v1.2zM327.9 145.7l3.5 .7-3.5 .5zM349.4 174h1.2l-.7 3.5zM349.9 162.5l.7 3.5h-1.2zM85.7 187l3.5-.6v1.2zM336.5 186.4l3.5 .6-3.5 .6z" fill="#000"/>
<text font-size="6.9" x="231.6" y="244.1">Guitarra Eléctrica Danelectro</text>
<text font-size="6.2" x="296.3" y="282.8">2/4</text>
<g font-size="4.8">
<text x="74.4" y="92.7" transform="rotate(-90 74.4 92.7)">158.87</text>
<text x="131.6" y="134.2">213.64</text>
<text x="201.1" y="144.9">491.55</text>
<text x="348.5" y="176.1" transform="rotate(-90 348.5 176.1)">30.04</text>
<text x="205.4" y="185.5">508.84</text>
<text x="235.5" y="250.8">PLANO DE DISEÑO PERSONALIZADO</text>
<text x="319.3" y="281.6">DANL12080250</text>
</g>
<g font-size="3.6">
<text x="370.7" y="267.9">controla tu diseño</text>
<text x="373.1" y="272">desata el ruido</text>
</g>
<g font-size="3.5">
<text x="231.8" y="260.6">FINAL FINAL</text>
<text x="311.5" y="260.6">Fresno Américano</text>
<text x="231.8" y="268.6">3333333</text>
<text x="311.5" y="268.6">Negro Carbón</text>
<text x="311.5" y="276.4">1.0</text>
<text x="231.8" y="284.6">13/07/2026</text>
</g>
<g font-size="3.4">
<text x="39.1" y="8.8">1</text>
<text x="89" y="8.8">2</text>
<text x="139" y="8.7">3</text>
<text x="189" y="8.8">4</text>
<text x="239" y="8.7">5</text>
<text x="289.1" y="8.7">6</text>
<text x="339" y="8.7">7</text>
<text x="389" y="8.7">8</text>
<text x="16.3" y="30.2">A</text>
<text x="411.4" y="30.2">A</text>
<text x="16.3" y="78">B</text>
<text x="411.4" y="78">B</text>
<text x="16.3" y="125.8">C</text>
<text x="411.2" y="125.8">C</text>
<text x="16.3" y="173.7">D</text>
<text x="411.2" y="173.7">D</text>
<text x="16.3" y="221.5">E</text>
<text x="411.4" y="221.5">E</text>
<text x="193" y="260.6">NOMBRE CLIENTE</text>
<text x="290.3" y="260.5">MATERIAL</text>
<text x="16.4" y="269.4">F</text>
<text x="193" y="268.6">TELEFONO</text>
<text x="290.3" y="268.6">COLOR</text>
<text x="411.4" y="269.4">F</text>
<text x="315.3" y="275.5">REF:</text>
<text x="193" y="276.6">CORREO</text>
<text x="290.3" y="276.4">TAMAÑO:</text>
<text x="193" y="284.6">FECHA COTIZA</text>
<text x="216" y="284.6">CION</text>
<text x="39.1" y="290.8">1</text>
<text x="89" y="290.8">2</text>
<text x="139" y="290.8">3</text>
<text x="189" y="290.8">4</text>
<text x="239" y="290.8">5</text>
<text x="289.1" y="290.8">6</text>
<text x="339" y="290.8">7</text>
<text x="389" y="290.8">8</text>
</g>
<text font-size="3.2" x="231.8" y="276.6">jpbarreto0411@gmail.com</text>
</svg>
